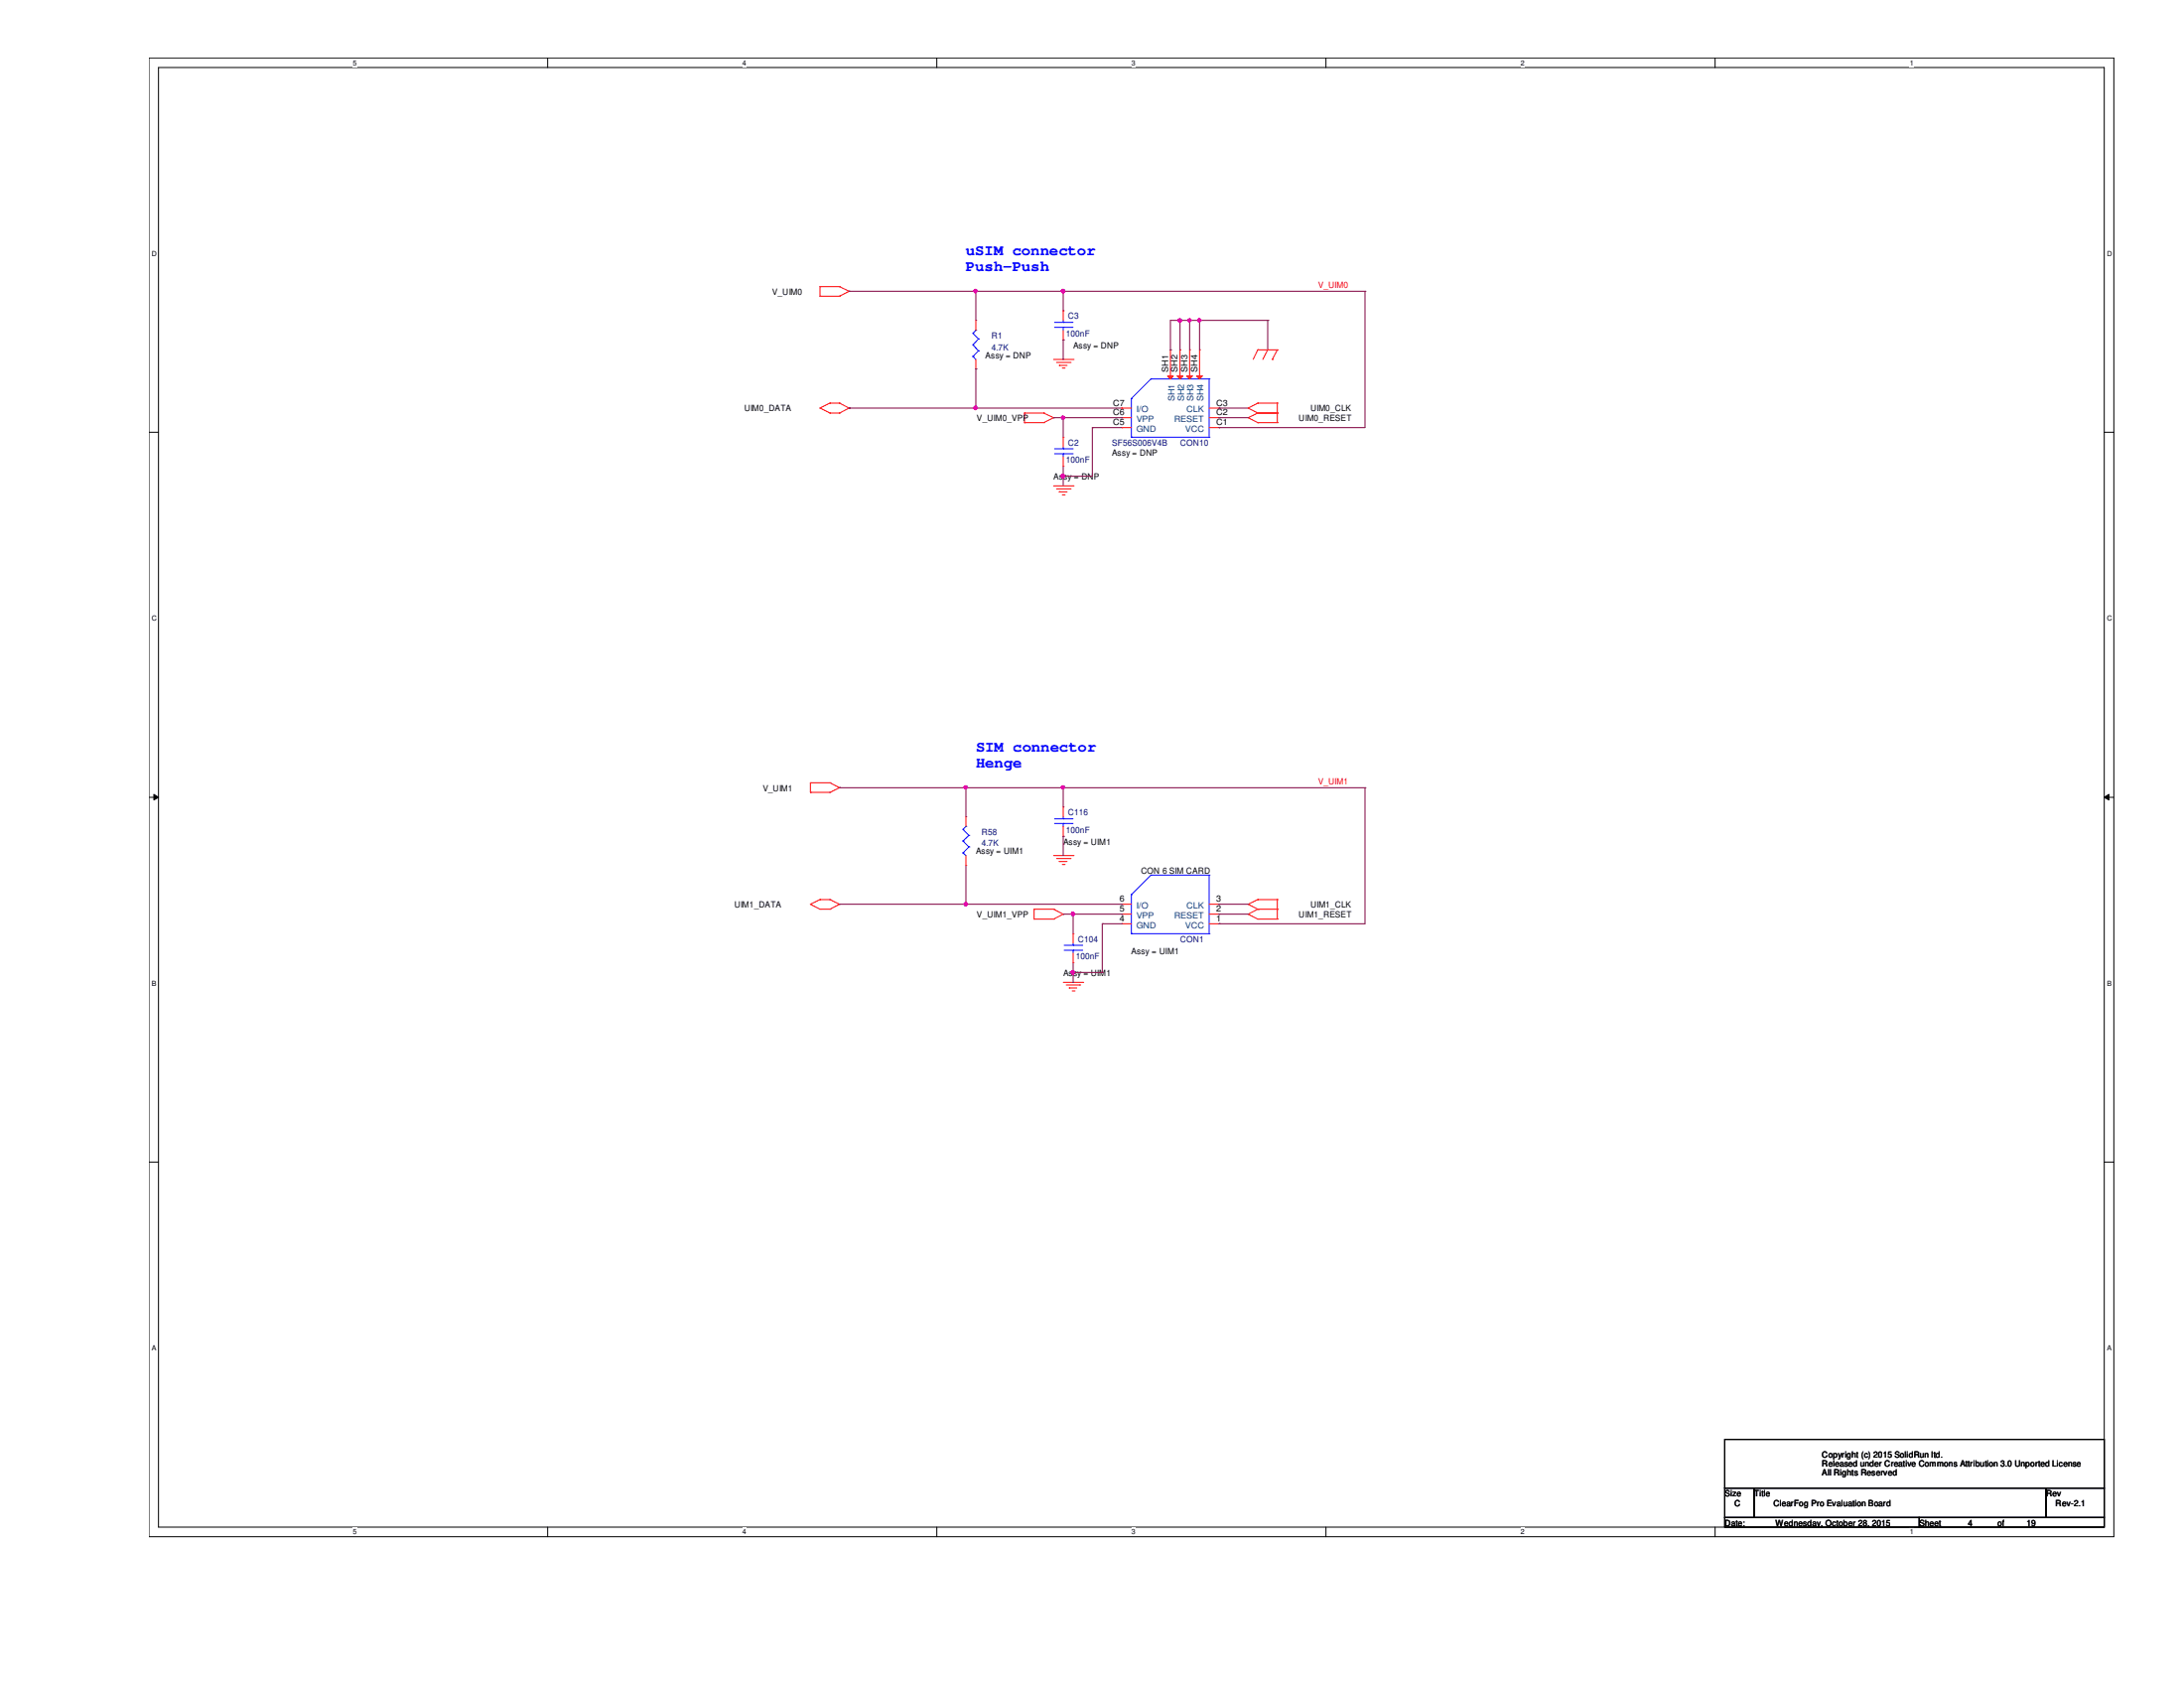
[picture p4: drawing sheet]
<svg xmlns="http://www.w3.org/2000/svg" width="279mm" height="216mm" viewBox="0 0 279 216" stroke-linecap="round" stroke-linejoin="round" font-family="sans-serif">
<path d="M19.1 7.4h251.3v189.2h-251.3zM20.3 8.6h248.9v186.7h-248.9z" fill="none" stroke="#000" stroke-width=".13"/>
<g fill="#fff">
<path d="M45.2 7.5h.5v1.1h-.5z"/>
<path d="M45.2 195.5h.5v1h-.5z"/>
</g>
<path d="M70.1 7.4v1.2M70.1 195.3v1.3" fill="none" stroke="#000" stroke-width=".13"/>
<g fill="#fff">
<path d="M95 7.5h.5v1.1h-.5z"/>
<path d="M95 195.5h.5v1h-.5z"/>
</g>
<path d="M119.8 7.4v1.2M119.8 195.3v1.3" fill="none" stroke="#000" stroke-width=".13"/>
<g fill="#fff">
<path d="M144.7 7.5h.5v1.1h-.5z"/>
<path d="M144.7 195.5h.5v1h-.5z"/>
</g>
<path d="M169.6 7.4v1.2M169.6 195.3v1.3" fill="none" stroke="#000" stroke-width=".13"/>
<g fill="#fff">
<path d="M194.5 7.5h.5v1.1h-.5z"/>
<path d="M194.5 195.5h.5v1h-.5z"/>
</g>
<path d="M219.4 7.4v1.2M219.4 195.3v1.3" fill="none" stroke="#000" stroke-width=".13"/>
<g fill="#fff">
<path d="M244.3 7.5h.5v1.1h-.5z"/>
<path d="M244.3 195.5h.5v1h-.5z"/>
<path d="M19.4 32h.6v1h-.6z"/>
<path d="M269.5 32h.7v1h-.7z"/>
<path d="M19.4 78.6h.6v1h-.6z"/>
<path d="M269.5 78.6h.7v1h-.7z"/>
</g>
<path d="M19.1 55.3h1.2M269.2 55.3h1.2" fill="none" stroke="#000" stroke-width=".13"/>
<g fill="#fff">
<path d="M19.4 125.3h.6v1h-.6z"/>
<path d="M269.5 125.3h.6v1h-.6z"/>
</g>
<path d="M19.1 102h1.2M19.7 101.6l.6 .4-.6 .3zM269.2 102l.6-.4v.7zM269.2 102h1.2" fill="none" stroke="#000" stroke-width=".13"/>
<path d="M19.7 101.6l.6 .4-.6 .3zM269.2 102l.6-.4v.7z" fill="#000"/>
<g fill="#fff">
<path d="M19.4 172h.5v1h-.5z"/>
<path d="M269.5 172h.6v1h-.6z"/>
</g>
<path d="M19.1 148.6h1.2M269.2 148.6h1.2M220.6 190.3h3.8v3.8h-3.8zM220.6 194.1h24.9v1.2h-24.9zM220.6 184.1h48.6v6.2h-48.6zM224.4 190.3h37.3v3.8h-37.3zM245.5 194.1h23.7v1.2h-23.7zM261.7 190.3h7.5v3.8h-7.5z" fill="none" stroke="#000" stroke-width=".13"/>
<g fill="none" stroke="#f00" stroke-width=".13">
<path d="M104.9 37.9h.1M104.9 36.7h.1M104.9 36.7h2.5M104.9 37.9h2.5M104.9 36.7v1.2M107.4 36.7h.1M107.4 37.9h.1M107.4 36.7l1.2 .6M108.6 37.3h.1M108.6 37.3l-1.2 .6M136 39.8h.1M136 39.8v1.2"/>
<path d="M104.9 52.2h.1M104.9 52.2l1.3 .6M106.2 51.6h.1M106.2 52.8h.1M106.2 51.6h1.2M106.2 52.8h1.2M106.2 51.6l-1.3 .6M107.4 51.6h.1M107.4 52.8h.1M107.4 51.6l1.2 .6M108.6 52.2h.1M108.6 52.2l-1.2 .6"/>
<path d="M124.8 47.2h.1M124.8 41h.1M124.8 41v1.2M124.8 46v1.2M131.1 54.1h.1M131.1 52.8h.1M131.1 52.8h2.4M131.1 54.1h2.4M131.1 52.8v1.3M133.5 52.8h.1M133.5 54.1h.1M133.5 52.8l1.3 .6"/>
<path d="M134.8 53.4h.1M134.8 53.4l-1.3 .7M134.8 46h2.5M135.2 46.4h1.7M135.5 46.7h.1M135.5 46.7h1M135.9 47.1h.2M136 43.5h.1M136 55.9h.1M136 59.6h.1M136 42.2v1.3M136 55.9v1.3"/>
<path d="M136 58.4v1.2M136.1 47.1h.1M136.9 46.4h.1M137.3 46h.1M143.5 54.7h.1M143.5 53.4h.1M143.5 52.2h.1M143.5 54.7h1.2M143.5 53.4h1.2M143.5 52.2h1.2M154.7 54.7h1.3M154.7 53.4h1.3"/>
<path d="M154.7 52.2h1.3M156 54.7h.1M156 53.4h.1M156 52.2h.1M159.7 52.2h.1M159.7 53.4h.1M159.7 52.2l1.2 .6M159.7 53.4l1.2 .7M160.9 51.6h.1M160.9 52.8h.1M160.9 54.1h.1M160.9 44.7h.1"/>
<path d="M160.9 51.6h2.5M160.9 51.6l-1.2 .6M160.9 52.8h2.5M160.9 52.8l-1.2 .6M160.9 54.1h2.5M160.9 44.7l-.6 1.3M160.9 44.7h2.5M162.2 44.7h.1M162.2 44.7l-.7 1.3M162.8 46h.1M163.4 52.8h.1M163.4 51.6h.1"/>
<path d="M163.4 54.1h.1M163.4 44.7h.1M163.4 51.6v2.5M163.4 44.7l-.6 1.3M134.8 62.1h2.5M135.2 62.5h1.7M135.5 62.9h.1M135.5 62.9h1M135.9 63.3h.2M136.1 63.3h.1M136.9 62.5h.1M137.3 62.1h.1"/>
<path d="M103.7 101.3h.1M103.7 100.1h.1M103.7 115.7h.1M103.7 100.1h2.5M103.7 101.3h2.5M103.7 100.1v1.2M103.7 115.7l1.2 .6M104.9 115.1h.1M104.9 116.3h.1M104.9 115.1h1.3M104.9 116.3h1.3M104.9 115.1l-1.2 .6"/>
<path d="M106.2 100.1h.1M106.2 101.3h.1M106.2 115.1h.1M106.2 116.3h.1M106.2 100.1l1.2 .7M106.2 115.1l1.2 .6M107.4 100.8h.1M107.4 115.7h.1M107.4 100.8l-1.2 .5M107.4 115.7l-1.2 .6M123.6 110.7h.1M123.6 104.5h.1"/>
<path d="M123.6 104.5v1.2M123.6 109.4v1.3M132.3 117.6h.1M132.3 116.3h.1M132.3 116.3h2.5M132.3 117.6h2.5M132.3 116.3v1.3M134.8 116.3h.1M134.8 117.6h.1M134.8 116.3l1.2 .6M134.8 109.4h2.5M135.2 109.8h1.7"/>
<path d="M135.5 110.2h.1M135.5 110.2h1M135.9 110.6h.2M136 116.9h.1M136 103.2h.1M136 107h.1M136 116.9l-1.2 .7M136 103.2v1.3M136 105.7v1.3M136.1 110.6h.1M136.9 109.8h.1M137.3 109.4h.1"/>
<path d="M137.3 119.4h.1M137.3 119.4v1.2M143.5 118.2h.1M143.5 116.9h.1M143.5 115.7h.1M143.5 118.2h1.2M143.5 116.9h1.2M143.5 115.7h1.2M154.7 118.2h1.3M154.7 116.9h1.3M154.7 115.7h1.3M156 118.2h.1"/>
<path d="M156 116.9h.1M156 115.7h.1M159.7 115.7h.1M159.7 116.9h.1M159.7 115.7l1.2 .6M159.7 116.9l1.2 .7M160.9 115.1h.1M160.9 116.3h.1M160.9 117.6h.1M160.9 115.1h2.5M160.9 115.1l-1.2 .6M160.9 116.3h2.5"/>
<path d="M160.9 116.3l-1.2 .6M160.9 117.6h2.5M163.4 116.3h.1M163.4 115.1h.1M163.4 117.6h.1M163.4 115.1v2.5M136 125.6h2.5M136.4 126h1.7M136.8 126.4h.1M136.8 126.4h1M137.2 126.7h.2M137.3 123.1h.1"/>
<path d="M137.3 121.9v1.2M137.4 126.7h.1M138.1 126h.1M138.5 125.6h.1"/>
</g>
<g fill="none" stroke="#00f" stroke-width=".13">
<path d="M124.5 45.6h.1M124.5 44.1h.1M124.5 42.6h.1M124.5 45.6l.3 .4M124.5 44.1l.7 .8M124.5 42.6l.7 .7M124.8 42.2h.1M124.8 42.2l-.3 .4M125.2 44.9h.1M125.2 43.3h.1M125.2 44.9l-.7 .7M125.2 43.3l-.7 .8"/>
<path d="M134.9 41.9h2.3M134.9 41.2h2.3M134.9 58h2.3M134.9 57.4h2.3M136 41.2h.1M136 41.9h.1M136 57.4h.1M136 58h.1M136 41v.2M136 41.9v.3M136 57.2v.2M136 58v.4"/>
<path d="M137.2 41.9h.1M137.2 41.2h.1M137.2 58h.1M137.2 57.4h.1M144.7 51h.1M144.7 55.9h.1M144.7 51v4.9M144.7 55.9h10M147.2 48.5h.1M147.2 48.5h7.5M147.2 48.5l-2.5 2.5M154.7 48.5h.1"/>
<path d="M154.7 55.9h.1M154.7 48.5v7.4M123.2 109.1h.1M123.2 107.6h.1M123.2 106.1h.1M123.2 109.1l.4 .3M123.2 107.6l.8 .7M123.2 106.1l.8 .7M123.6 105.7h.1M123.6 105.7l-.4 .4M124 108.3h.1M124 106.8h.1"/>
<path d="M124 108.3l-.8 .8M124 106.8l-.8 .8M134.9 105.3h2.3M134.9 104.7h2.3M136 104.7h.1M136 105.3h.1M136 104.5v.2M136 105.3v.4M137.2 105.3h.1M137.2 104.7h.1M144.7 114.4h.1M144.7 119.4h.1"/>
<path d="M144.7 114.4v5M144.7 119.4h10M147.2 111.9h.1M147.2 111.9h7.5M147.2 111.9l-2.5 2.5M154.7 111.9h.1M154.7 119.4h.1M154.7 111.9v7.5M136.1 121.5h2.3M136.1 120.9h2.3M137.3 120.9h.1M137.3 121.5h.1"/>
<path d="M137.3 120.6v.3M137.3 121.5v.4M138.4 121.5h.1M138.4 120.9h.1"/>
</g>
<path d="M149.4 48.1h.7l-.4 .4z" fill="#f00"/>
<path d="M149.4 48.1h.7l-.4 .4zM149.7 44.7h.1M149.7 44.7v3.8" fill="none" stroke="#f00" stroke-width=".13"/>
<path d="M150.6 48.1h.7l-.3 .4z" fill="#f00"/>
<path d="M150.6 48.1h.7l-.3 .4zM151 44.7h.1M151 44.7v3.8" fill="none" stroke="#f00" stroke-width=".13"/>
<path d="M151.8 48.1h.8l-.4 .4z" fill="#f00"/>
<path d="M151.8 48.1h.8l-.4 .4zM152.2 44.7h.1M152.2 44.7v3.8" fill="none" stroke="#f00" stroke-width=".13"/>
<path d="M153.1 48.1h.7l-.3 .4z" fill="#f00"/>
<path d="M153.1 48.1h.7l-.3 .4zM153.5 44.7h.1M153.5 44.7v3.8" fill="none" stroke="#f00" stroke-width=".13"/>
<path d="M108.6 37.3h.1M108.6 37.3h16.2" fill="none" stroke="#7f003f" stroke-width=".13"/>
<path d="M124.6 37.1h.3l.1 .1-.1 .2-.1 .1-.2-.1z" fill-rule="evenodd" fill="#f0f"/>
<path d="M124.6 37.1h.3l.1 .1-.1 .2-.1 .1-.2-.1z" fill="none" stroke="#f0f" stroke-width=".13"/>
<path d="M136 37.3h.1M136 37.3v2.5M136 37.3h38.6M174.6 37.3h.1M174.6 37.3v17.4" fill="none" stroke="#7f003f" stroke-width=".13"/>
<path d="M135.8 37.1h.3l.1 .1-.1 .2-.1 .1-.2-.1z" fill-rule="evenodd" fill="#f0f"/>
<path d="M135.8 37.1h.3l.1 .1-.1 .2-.1 .1-.2-.1z" fill="none" stroke="#f0f" stroke-width=".13"/>
<path d="M108.6 52.2h.1M108.6 52.2h16.2M136 43.5h.1M136 43.5v2.5" fill="none" stroke="#7f003f" stroke-width=".13"/>
<path d="M124.6 52h.3l.1 .2-.1 .1-.1 .1-.2-.1z" fill-rule="evenodd" fill="#f0f"/>
<path d="M124.6 52h.3l.1 .2-.1 .1-.1 .1-.2-.1z" fill="none" stroke="#f0f" stroke-width=".13"/>
<g fill="none" stroke="#7f003f" stroke-width=".13">
<path d="M124.8 37.3h.1M124.8 37.3v3.7M124.8 37.3h11.2M124.8 47.2h.1M124.8 52.2h.1M124.8 47.2v5M124.8 52.2h18.7M107.4 100.8h.1M107.4 100.8h16.2M136 100.8h.1M136 100.8h38.6M136 100.8v2.4"/>
<path d="M174.6 100.8h.1M174.6 100.8v17.4"/>
</g>
<path d="M135.8 100.6h.3l.1 .1-.1 .1-.1 .1-.2-.1z" fill-rule="evenodd" fill="#f0f"/>
<path d="M135.8 100.6h.3l.1 .1-.1 .1-.1 .1-.2-.1z" fill="none" stroke="#f0f" stroke-width=".13"/>
<path d="M107.4 115.7h.1M107.4 115.7h16.2M123.6 115.7h.1M123.6 110.7v5M136 107h.1M136 107v2.4" fill="none" stroke="#7f003f" stroke-width=".13"/>
<path d="M123.4 115.5h.3l.1 .2-.1 .1-.2 .1-.1-.1z" fill-rule="evenodd" fill="#f0f"/>
<path d="M123.4 115.5h.3l.1 .2-.1 .1-.2 .1-.1-.1z" fill="none" stroke="#f0f" stroke-width=".13"/>
<path d="M123.6 100.8h.1M123.6 100.8v3.7" fill="none" stroke="#7f003f" stroke-width=".13"/>
<path d="M123.4 100.6h.3l.1 .1-.1 .1-.2 .1-.1-.1z" fill-rule="evenodd" fill="#f0f"/>
<path d="M123.4 100.6h.3l.1 .1-.1 .1-.2 .1-.1-.1z" fill="none" stroke="#f0f" stroke-width=".13"/>
<path d="M136 59.6v1.3M136 60.9h.1M136 60.9h3.7M123.6 100.8h.1M123.6 100.8h12.4" fill="none" stroke="#7f003f" stroke-width=".13"/>
<path d="M135.8 60.7h.3l.1 .2-.1 .1-.1 .1-.2-.1z" fill-rule="evenodd" fill="#f0f"/>
<path d="M135.8 60.7h.3l.1 .2-.1 .1-.1 .1-.2-.1z" fill="none" stroke="#f0f" stroke-width=".13"/>
<path d="M136 53.4h.1M136 53.4v2.5M139.7 54.7h.1M139.7 54.7v6.2M139.7 54.7h3.8M136 60.9h.1M136 60.9v1.2" fill="none" stroke="#7f003f" stroke-width=".13"/>
<path d="M135.8 53.3h.3l.1 .1-.1 .2h-.1h-.2z" fill-rule="evenodd" fill="#f0f"/>
<path d="M135.8 53.3h.3l.1 .1-.1 .2h-.1h-.2z" fill="none" stroke="#f0f" stroke-width=".13"/>
<path d="M134.8 53.4h.1M134.8 53.4h8.7M143.5 53.4h.1M156 52.2h.1M156 53.4h.1M156 54.7h.1M156 53.4h3.7M156 52.2h3.7M156 54.7h18.6M136 116.9h.1M136 116.9h1.3" fill="none" stroke="#7f003f" stroke-width=".13"/>
<path d="M137.1 116.7h.3l.1 .2-.1 .2h-.2h-.1z" fill-rule="evenodd" fill="#f0f"/>
<path d="M137.1 116.7h.3l.1 .2-.1 .2h-.2h-.1z" fill="none" stroke="#f0f" stroke-width=".13"/>
<path d="M137.3 116.9h.1M137.3 116.9v2.5M137.3 116.9h6.2M141 118.2h.1M141 118.2v6.2M143.5 116.9h.1M137.3 124.4h.1M137.3 125.6h.1M137.3 123.1v2.5M137.3 124.4h3.7M141 124.4h.1" fill="none" stroke="#7f003f" stroke-width=".13"/>
<path d="M137.1 124.2h.3l.1 .1-.1 .2-.2 .1-.1-.1z" fill-rule="evenodd" fill="#f0f"/>
<path d="M137.1 124.2h.3l.1 .1-.1 .2-.2 .1-.1-.1z" fill="none" stroke="#f0f" stroke-width=".13"/>
<g fill="none" stroke="#7f003f" stroke-width=".13">
<path d="M149.7 44.7h.1M151 41h.1M151 41h-1.3v3.7M151 41v3.7M162.2 41h.1M162.2 41v3.7M123.6 115.7h19.9M141 118.2h2.5M143.5 118.2h.1M143.5 115.7h.1M156 116.9h.1M156 115.7h.1"/>
<path d="M156 118.2h.1M156 118.2h18.6M156 116.9h3.7M156 115.7h3.7"/>
</g>
<path d="M150.8 40.8h.3l.1 .2-.1 .1-.2 .1-.1-.1z" fill-rule="evenodd" fill="#f0f"/>
<path d="M150.8 40.8h.3l.1 .2-.1 .1-.2 .1-.1-.1z" fill="none" stroke="#f0f" stroke-width=".13"/>
<path d="M151 41h1.2M152.2 41h.1M152.2 41v3.7" fill="none" stroke="#7f003f" stroke-width=".13"/>
<path d="M152 40.8h.3l.1 .2-.1 .1-.1 .1-.2-.1z" fill-rule="evenodd" fill="#f0f"/>
<path d="M152 40.8h.3l.1 .2-.1 .1-.1 .1-.2-.1z" fill="none" stroke="#f0f" stroke-width=".13"/>
<path d="M152.2 41h1.3M153.5 41h.1M153.5 41v3.7" fill="none" stroke="#7f003f" stroke-width=".13"/>
<path d="M153.3 40.8h.3l.1 .2-.1 .1-.2 .1-.1-.1z" fill-rule="evenodd" fill="#f0f"/>
<path d="M153.3 40.8h.3l.1 .2-.1 .1-.2 .1-.1-.1z" fill="none" stroke="#f0f" stroke-width=".13"/>
<path d="M153.5 41h8.7M162.2 41h.1" fill="none" stroke="#7f003f" stroke-width=".13"/>
<path d="M124.6 37.1h.3l.1 .1-.1 .2-.1 .1-.2-.1z" fill-rule="evenodd" fill="#f0f"/>
<path d="M124.6 37.1h.3l.1 .1-.1 .2-.1 .1-.2-.1z" fill="none" stroke="#f0f" stroke-width=".13"/>
<path d="M135.8 37.1h.3l.1 .1-.1 .2-.1 .1-.2-.1z" fill-rule="evenodd" fill="#f0f"/>
<path d="M135.8 37.1h.3l.1 .1-.1 .2-.1 .1-.2-.1z" fill="none" stroke="#f0f" stroke-width=".13"/>
<path d="M124.6 52h.3l.1 .2-.1 .1-.1 .1-.2-.1z" fill-rule="evenodd" fill="#f0f"/>
<path d="M124.6 52h.3l.1 .2-.1 .1-.1 .1-.2-.1z" fill="none" stroke="#f0f" stroke-width=".13"/>
<path d="M135.8 100.6h.3l.1 .1-.1 .1-.1 .1-.2-.1z" fill-rule="evenodd" fill="#f0f"/>
<path d="M135.8 100.6h.3l.1 .1-.1 .1-.1 .1-.2-.1z" fill="none" stroke="#f0f" stroke-width=".13"/>
<path d="M123.4 115.5h.3l.1 .2-.1 .1-.2 .1-.1-.1z" fill-rule="evenodd" fill="#f0f"/>
<path d="M123.4 115.5h.3l.1 .2-.1 .1-.2 .1-.1-.1z" fill="none" stroke="#f0f" stroke-width=".13"/>
<path d="M123.4 100.6h.3l.1 .1-.1 .1-.2 .1-.1-.1z" fill-rule="evenodd" fill="#f0f"/>
<path d="M123.4 100.6h.3l.1 .1-.1 .1-.2 .1-.1-.1z" fill="none" stroke="#f0f" stroke-width=".13"/>
<path d="M135.8 60.7h.3l.1 .2-.1 .1-.1 .1-.2-.1z" fill-rule="evenodd" fill="#f0f"/>
<path d="M135.8 60.7h.3l.1 .2-.1 .1-.1 .1-.2-.1z" fill="none" stroke="#f0f" stroke-width=".13"/>
<path d="M135.8 53.3h.3l.1 .1-.1 .2h-.1h-.2z" fill-rule="evenodd" fill="#f0f"/>
<path d="M135.8 53.3h.3l.1 .1-.1 .2h-.1h-.2z" fill="none" stroke="#f0f" stroke-width=".13"/>
<path d="M137.1 116.7h.3l.1 .2-.1 .2h-.2h-.1z" fill-rule="evenodd" fill="#f0f"/>
<path d="M137.1 116.7h.3l.1 .2-.1 .2h-.2h-.1z" fill="none" stroke="#f0f" stroke-width=".13"/>
<path d="M137.1 124.2h.3l.1 .1-.1 .2-.2 .1-.1-.1z" fill-rule="evenodd" fill="#f0f"/>
<path d="M137.1 124.2h.3l.1 .1-.1 .2-.2 .1-.1-.1z" fill="none" stroke="#f0f" stroke-width=".13"/>
<path d="M150.8 40.8h.3l.1 .2-.1 .1-.2 .1-.1-.1z" fill-rule="evenodd" fill="#f0f"/>
<path d="M150.8 40.8h.3l.1 .2-.1 .1-.2 .1-.1-.1z" fill="none" stroke="#f0f" stroke-width=".13"/>
<path d="M152 40.8h.3l.1 .2-.1 .1-.1 .1-.2-.1z" fill-rule="evenodd" fill="#f0f"/>
<path d="M152 40.8h.3l.1 .2-.1 .1-.1 .1-.2-.1z" fill="none" stroke="#f0f" stroke-width=".13"/>
<path d="M153.3 40.8h.3l.1 .2-.1 .1-.2 .1-.1-.1z" fill-rule="evenodd" fill="#f0f"/>
<path d="M153.3 40.8h.3l.1 .2-.1 .1-.2 .1-.1-.1z" fill="none" stroke="#f0f" stroke-width=".13"/>
<g font-size="2" fill="#00f">
<text x="123.6" y="32.7">uSIM connector</text>
<text x="123.6" y="34.7">Push-Push</text>
<text x="124.8" y="96.2">SIM connector</text>
<text x="124.8" y="98.2">Henge</text>
</g>
<g font-size="1.1">
<text x="98.8" y="37.7">V_UIM0</text>
<text x="126.1" y="45.8">Assy = DNP</text>
<text x="137.3" y="44.5">Assy = DNP</text>
<text x="149.4" y="47.6" transform="rotate(-90 149.4 47.6)">SH1</text>
<text x="150.7" y="47.6" transform="rotate(-90 150.7 47.6)">SH2</text>
<text x="151.9" y="47.6" transform="rotate(-90 151.9 47.6)">SH3</text>
<text x="153.2" y="47.6" transform="rotate(-90 153.2 47.6)">SH4</text>
<text x="95.2" y="52.6">UIM0_DATA</text>
<text x="125" y="53.9">V_UIM0_VPP</text>
<text x="142.4" y="53.1">C6</text>
<text x="142.4" y="51.9">C7</text>
<text x="155.6" y="53.1">C2</text>
<text x="155.6" y="51.9">C3</text>
<text x="166.2" y="53.9">UIM0_RESET</text>
<text x="167.6" y="52.6">UIM0_CLK</text>
<text x="142.2" y="58.3">Assy = DNP</text>
<text x="142.4" y="54.4">C5</text>
<text x="155.6" y="54.4">C1</text>
<text x="134.8" y="61.3">Assy = DNP</text>
<text x="97.6" y="101.2">V_UIM1</text>
<text x="124.8" y="109.3">Assy = UIM1</text>
<text x="136" y="108">Assy = UIM1</text>
<text x="146" y="111.8">CON 6 SIM CARD</text>
<text x="93.9" y="116.1">UIM1_DATA</text>
<text x="125" y="117.3">V_UIM1_VPP</text>
<text x="143.2" y="117.9">4</text>
<text x="143.2" y="116.6">5</text>
<text x="143.2" y="115.4">6</text>
<text x="155.6" y="117.9">1</text>
<text x="155.6" y="116.6">2</text>
<text x="155.6" y="115.4">3</text>
<text x="166.2" y="117.3">UIM1_RESET</text>
<text x="167.6" y="116.1">UIM1_CLK</text>
<text x="136" y="124.8">Assy = UIM1</text>
<text x="144.7" y="122.1">Assy = UIM1</text>
<text x="220.6" y="191.4">Size</text>
<text x="224.4" y="191.4">Title</text>
<text x="233.1" y="186.4">Copyright (c) 2015 SolidRun ltd.</text>
<text x="233.1" y="187.6">Released under Creative Commons Attribution 3.0 Unported License</text>
<text x="233.1" y="188.7">All Rights Reserved</text>
<text x="261.7" y="191.4">Rev</text>
<text x="220.6" y="195.2">Date:</text>
<text x="221.9" y="192.7">C</text>
<text x="226.9" y="192.7">ClearFog Pro Evaluation Board</text>
<text x="227.1" y="195.2">Wednesday, October 28, 2015</text>
<text x="245.5" y="195.2">Sheet</text>
<text x="251.8" y="195.2">4</text>
<text x="255.5" y="195.2">of</text>
<text x="259.2" y="195.2">19</text>
<text x="263" y="192.7">Rev-2.1</text>
</g>
<g font-size="1.1" fill="#00007f">
<text x="136.7" y="40.8">C3</text>
<text x="126.8" y="43.3">R1</text>
<text x="126.8" y="44.8">4.7K</text>
<text x="136.4" y="43.1">100nF</text>
<text x="136.4" y="59.2">100nF</text>
<text x="136.7" y="57">C2</text>
<text x="142.2" y="57">SF56S006V4B</text>
<text x="151" y="57">CON10</text>
<text x="125.6" y="106.8">R58</text>
<text x="136.4" y="106.5">100nF</text>
<text x="136.7" y="104.3">C116</text>
<text x="125.6" y="108.2">4.7K</text>
<text x="137.6" y="122.7">100nF</text>
<text x="137.9" y="120.5">C104</text>
<text x="151" y="120.5">CON1</text>
</g>
<g font-size="1.1" fill="#f00">
<text x="168.7" y="36.8">V_UIM0</text>
<text x="168.7" y="100.3">V_UIM1</text>
</g>
<g font-size="1.1" fill="#003f7f">
<text x="145.4" y="54">VPP</text>
<text x="145.4" y="52.7">I/O</text>
<text x="150.2" y="54">RESET</text>
<text x="150.2" y="51.3" transform="rotate(-90 150.2 51.3)">SH1</text>
<text x="151.5" y="51.3" transform="rotate(-90 151.5 51.3)">SH2</text>
<text x="151.8" y="52.7">CLK</text>
<text x="152.7" y="51.3" transform="rotate(-90 152.7 51.3)">SH3</text>
<text x="154" y="51.3" transform="rotate(-90 154 51.3)">SH4</text>
<text x="145.4" y="55.2">GND</text>
<text x="151.6" y="55.2">VCC</text>
<text x="145.4" y="118.7">GND</text>
<text x="145.4" y="117.5">VPP</text>
<text x="145.4" y="116.2">I/O</text>
<text x="150.2" y="117.5">RESET</text>
<text x="151.6" y="118.7">VCC</text>
<text x="151.8" y="116.2">CLK</text>
</g>
<g font-size=".9">
<text x="45.2" y="8.3">5</text>
<text x="95" y="8.3">4</text>
<text x="144.7" y="8.3">3</text>
<text x="194.5" y="8.3">2</text>
<text x="244.3" y="8.3">1</text>
<text x="19.4" y="32.8">D</text>
<text x="269.5" y="32.8">D</text>
<text x="19.4" y="79.4">C</text>
<text x="269.5" y="79.4">C</text>
<text x="19.4" y="126.1">B</text>
<text x="269.5" y="126.1">B</text>
<text x="19.4" y="172.8">A</text>
<text x="269.5" y="172.8">A</text>
<text x="45.2" y="196.3">5</text>
<text x="95" y="196.3">4</text>
<text x="144.7" y="196.3">3</text>
<text x="194.5" y="196.3">2</text>
<text x="244.3" y="196.3">1</text>
</g>
</svg>
